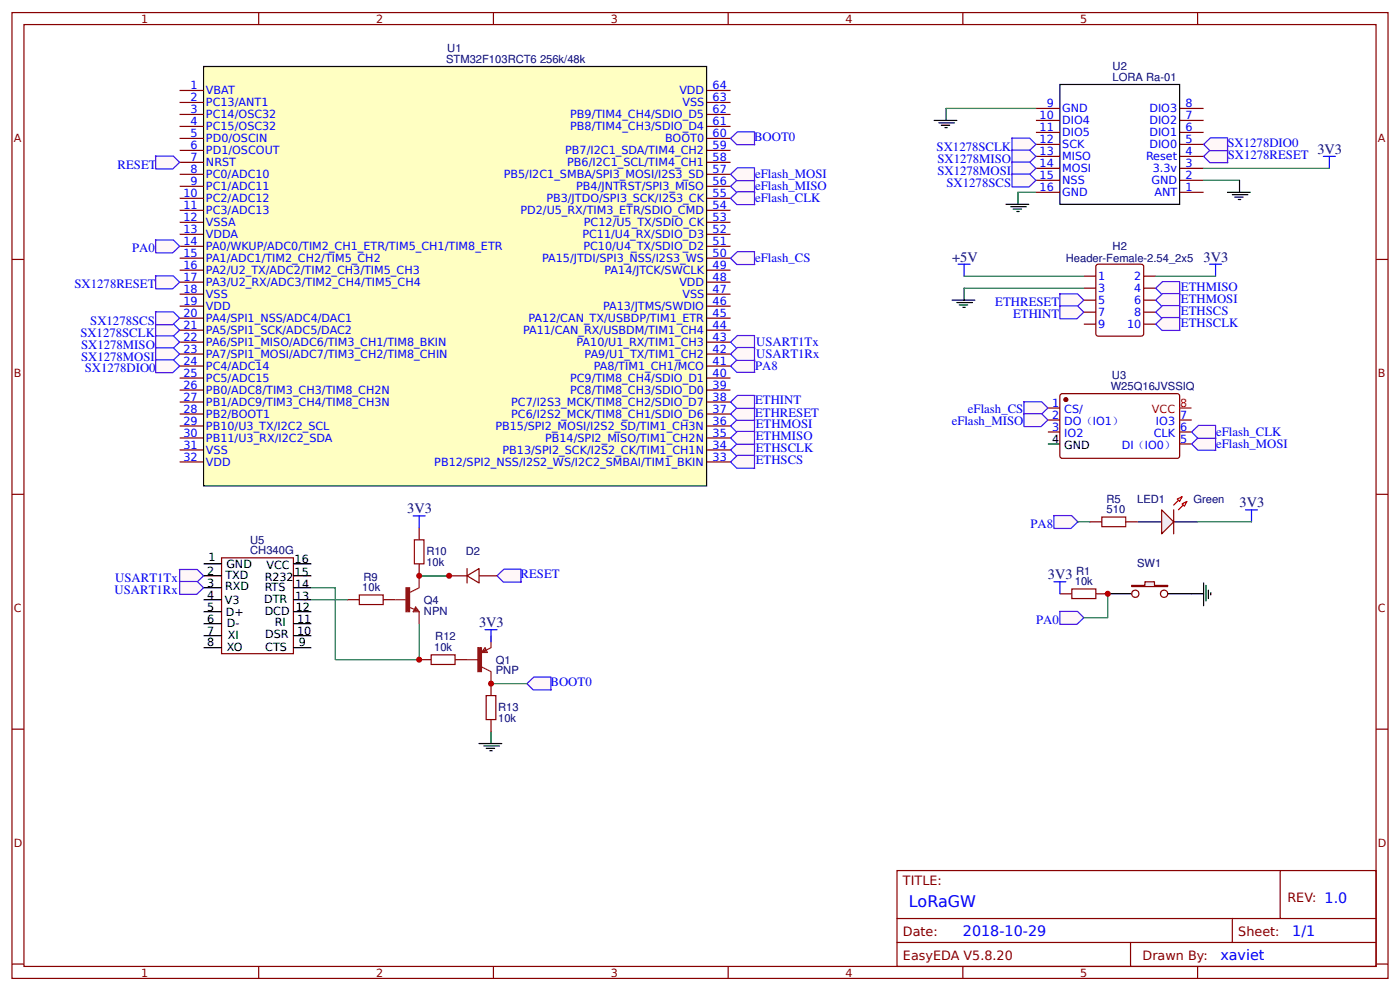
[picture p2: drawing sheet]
<svg xmlns="http://www.w3.org/2000/svg" width="309mm" height="219mm" viewBox="0 0 309 219" stroke-linecap="round" stroke-linejoin="round" font-family="sans-serif">
<g fill="none" stroke="#800" stroke-width=".26">
<path d="M2.6 2.8h304.1v213.2h-304.1zM5.3 5.4h298.7v208h-298.7zM57.1 2.8v2.6M109 2.8v2.6M160.9 2.8v2.6M212.7 2.8v2.6M264.6 2.8v2.6M2.6 57.3h2.7M304 57.3h2.7M2.6 109.1h2.7M304 109.1h2.7M2.6 161h2.7"/>
<path d="M304 161h2.7M198.2 192.2h105.8v21.2h-105.8zM282.8 192.2v10.6M2.6 212.9h2.7M57.1 213.4v2.6M109 213.4v2.6M160.9 213.4v2.6M198.2 202.8h105.8M198.2 208.1h105.8M212.7 213.4v2.6M249.8 208.1v5.3M264.6 213.4v2.6"/>
<path d="M272.3 202.8v5.3M304 212.9h2.7"/>
</g>
<path d="M45 14.7h111.1v92.6h-111.1z" fill="#ffffc2" stroke="#000" stroke-width=".26"/>
<g fill="none" stroke="#800" stroke-width=".26">
<path d="M39.7 20h5.3M156.1 20h5.3M39.7 22.6h5.3M39.7 25.3h5.3M39.7 27.9h5.3M39.7 30.6h5.3M39.7 33.2h5.3M39.7 35.9h5.3M39.7 38.5h5.3M156.1 22.6h5.3M156.1 25.3h5.3M156.1 27.9h5.3"/>
<path d="M156.1 30.6h5.3M156.1 33.2h5.3M156.1 35.9h5.3M156.1 38.5h5.3M228.9 39.8h5.3M228.9 37.2h5.3M228.9 34.5h5.3M228.9 31.9h5.3M228.9 29.2h5.3M228.9 26.6h5.3M228.9 23.9h5.3M260.6 39.8h5.3"/>
<path d="M260.6 37.2h5.3M260.6 34.5h5.3M260.6 31.9h5.3M260.6 29.2h5.3M260.6 26.6h5.3M260.6 23.9h5.3M39.7 41.1h5.3M39.7 43.8h5.3M39.7 46.4h5.3M39.7 49.1h5.3M39.7 51.7h5.3M39.7 54.4h5.3"/>
<path d="M39.7 57h5.3M39.7 59.7h5.3M156.1 41.1h5.3M156.1 43.8h5.3M156.1 46.4h5.3M156.1 49.1h5.3M156.1 51.7h5.3M156.1 54.4h5.3M156.1 57h5.3M156.1 59.7h5.3M228.9 42.5h5.3M260.6 42.5h5.3"/>
<path d="M39.7 62.3h5.3M39.7 65h5.3M39.7 67.6h5.3M39.7 70.2h5.3M39.7 72.9h5.3M39.7 75.5h5.3M39.7 78.2h5.3M156.1 62.3h5.3M156.1 65h5.3M156.1 67.6h5.3M156.1 70.2h5.3M156.1 72.9h5.3"/>
<path d="M156.1 75.5h5.3M156.1 78.2h5.3M39.7 80.8h5.3M39.7 83.5h5.3M39.7 86.1h5.3M39.7 88.8h5.3M39.7 91.4h5.3M39.7 94.1h5.3M39.7 96.7h5.3M39.7 99.4h5.3M156.1 80.8h5.3M156.1 83.5h5.3"/>
<path d="M156.1 86.1h5.3M156.1 88.8h5.3M156.1 91.4h5.3M156.1 94.1h5.3M156.1 96.7h5.3M156.1 99.4h5.3M39.7 102h5.3M156.1 102h5.3"/>
</g>
<path d="M234.2 18.7h26.4v26.4h-26.4z" fill="none" stroke="#000" stroke-width=".26"/>
<g fill="#fff7f8" stroke="#430aff" stroke-width=".26">
<path d="M265.9 34.5l1.5-1.4h3.8l.1 2.8h-4z"/>
<path d="M265.9 31.9l1.5-1.5h3.8l.1 2.9h-4z"/>
</g>
<g fill="none" stroke="#000" stroke-width=".26">
<path d="M206.4 26.6h5M207.4 27.1h3.5M208 27.6h1.8M208.8 28.2h.5M209 23.9v2.7M273.8 39.8v2.7M222.2 45.1h5.1M223.3 45.6h3.4M223.8 46.2h1.9M224.6 46.7h.6M224.9 42.5v2.6M271.2 42.5h5"/>
<path d="M272.3 43h3.4M272.8 43.5h1.8M273.6 44.1h.5"/>
</g>
<path d="M209 23.9h19.9M265.9 39.8h7.9M265.9 37.2h27.8M224.9 42.5h4" fill="none" stroke="#080" stroke-width=".26"/>
<path d="M292.4 34.5h2.6M293.7 34.5v2.7" fill="none" stroke="#00f" stroke-width=".26"/>
<g fill="#fff7f8" stroke="#430aff" stroke-width=".26">
<path d="M223.5 30.5h4l1.4 1.4-1.6 1.4h-3.7z"/>
<path d="M223.5 33.1h4l1.4 1.4-1.6 1.5h-3.7z"/>
<path d="M223.5 35.8h4l1.4 1.4-1.6 1.4h-3.7z"/>
<path d="M223.5 38.4h4l1.4 1.4-1.6 1.5h-3.7z"/>
</g>
<path d="M242.2 58.6l.4-.3h9.5l.5 .3 .1 15.1-.3 .4-9.8 .1-.4-.2zM239.4 61h2.7M239.4 63.6h2.7M239.4 66.3h2.7M239.4 68.9h2.7M239.4 71.6h2.7M252.7 61h2.6M252.7 63.6h2.6M252.7 66.3h2.6M252.7 68.9h2.6M252.7 71.6h2.6" fill="none" stroke="#800" stroke-width=".26"/>
<path d="M211.7 58.3h2.6M213 58.3v2.7" fill="none" stroke="#00f" stroke-width=".26"/>
<path d="M213 61h26.4M213 63.6h26.4" fill="none" stroke="#080" stroke-width=".26"/>
<path d="M210.3 66.3h5.1M211.4 66.8h3.4M211.9 67.3h1.9M212.7 67.9h.6M213 63.6v2.7" fill="none" stroke="#000" stroke-width=".26"/>
<g fill="#fff7f8" stroke="#430aff" stroke-width=".26">
<path d="M234.1 64.9h4l1.3 1.4-1.5 1.4h-3.7z"/>
<path d="M234.1 67.5h4l1.3 1.4-1.5 1.5h-3.7z"/>
</g>
<path d="M267.2 58.3h2.7M268.6 58.3v2.7" fill="none" stroke="#00f" stroke-width=".26"/>
<path d="M255.3 61h13.3" fill="none" stroke="#080" stroke-width=".26"/>
<g fill="#fff7f8" stroke="#430aff" stroke-width=".26">
<path d="M255.3 63.6l1.5-1.4h3.8l.1 2.8h-4z"/>
<path d="M255.3 66.3l1.5-1.5h3.8l.1 2.9h-4z"/>
<path d="M255.3 68.9l1.5-1.4h3.8l.1 2.8h-4z"/>
<path d="M255.3 71.6l1.5-1.5h3.8l.1 2.9h-4z"/>
</g>
<circle cx="235.5" cy="88.2" r=".4" fill="#800" stroke="#800" stroke-width=".26"/>
<path d="M231.5 90.1h2.7M231.5 92.7h2.7M231.5 95.4h2.7M234.2 87.2l.5-.3 25.7 .1 .2 .4-.1 13.5-.4 .3-25.7-.1-.2-.4zM260.6 92.7h2.7M260.6 95.4h2.7M260.6 98h2.7" fill="none" stroke="#800" stroke-width=".26"/>
<path d="M231.5 98h2.7M251.4 115.2h5.2M259.3 115.2h5.3" fill="none" stroke="#000" stroke-width=".26"/>
<path d="M260.6 90.1h2.7" fill="none" stroke="#f00" stroke-width=".26"/>
<path d="M256.6 112.6l2.7 2.6-2.7 2.7z" fill="#efefef" stroke="#800" stroke-width=".26"/>
<path d="M261.1 109.7l-1.8 1.8M262.2 110.7l-1.9 1.9" fill="none" stroke="#f00" stroke-width=".26"/>
<g fill="#efefef" stroke="#f00" stroke-width=".26">
<path d="M261.1 111.3l1.1-.6-.5 1.1z"/>
<path d="M260.1 110.2l1-.5-.5 1z"/>
</g>
<path d="M240.8 115.2h2.6M248.7 115.2h2.7M259.3 112.6v5.3" fill="none" stroke="#800" stroke-width=".26"/>
<path d="M243.4 114.2h5.3v2.1h-5.3z" fill="none" stroke="#a00000" stroke-width=".26"/>
<path d="M232.8 113.8h3.9l1.4 1.4-1.5 1.5h-3.8z" fill="#fff7f8" stroke="#430aff" stroke-width=".26"/>
<path d="M238.1 115.2h2.7" fill="none" stroke="#080" stroke-width=".26"/>
<g fill="#fff7f8" stroke="#430aff" stroke-width=".26">
<path d="M161.4 80.8l1.5-1.4h3.8l.1 2.8h-4z"/>
<path d="M234.1 135h4l1.3 1.4-1.5 1.4h-3.7z"/>
</g>
<path d="M236.8 130h5.3v2.2h-5.3z" fill="none" stroke="#a00000" stroke-width=".26"/>
<path d="M234.2 131.1h2.6M242.1 131.1h2.6" fill="none" stroke="#800" stroke-width=".26"/>
<path d="M244.7 131.1h5.3M263.3 131.1h2.6M265.9 128.7v5M266.4 129.2v3.5M267 130.3v1.9M267.5 130.8v.6" fill="none" stroke="#000" stroke-width=".26"/>
<path d="M232.8 128.5h2.7M234.2 128.5v2.6" fill="none" stroke="#00f" stroke-width=".26"/>
<path d="M250 129.2h2.9v-.7h2.2v.7h2.9v.3h-8z" fill="#efefef" stroke="#800" stroke-width=".26"/>
<g fill="none" stroke="#800" stroke-width=".26">
<circle cx="250.8" cy="131.1" r=".8"/>
<circle cx="257.2" cy="131.1" r=".8"/>
</g>
<path d="M258 131.1h5.3" fill="none" stroke="#000" stroke-width=".26"/>
<path d="M244.7 131.1v5.3h-5.3" fill="none" stroke="#080" stroke-width=".26"/>
<g fill="#fff7f8" stroke="#430aff" stroke-width=".26">
<path d="M34.3 53h4l1.4 1.4-1.5 1.4h-3.8z"/>
<path d="M226.2 88.7h3.9l1.4 1.4-1.5 1.4h-3.8z"/>
<path d="M226.2 91.3h3.9l1.4 1.4-1.5 1.5h-3.8z"/>
<path d="M263.3 98l1.5-1.4h3.8v2.8h-4z"/>
<path d="M263.3 95.4l1.5-1.5h3.8v2.9h-4z"/>
<path d="M161.4 57l1.5-1.4h3.8l.1 2.8h-4z"/>
<path d="M161.4 41.1l1.5-1.4h3.8l.1 2.8h-4z"/>
<path d="M161.4 43.8l1.5-1.5h3.8l.1 2.9h-4z"/>
<path d="M161.4 38.5l1.5-1.5h3.8l.1 2.9h-4z"/>
<path d="M161.4 99.4l1.5-1.5h3.8l.1 2.8h-4z"/>
<path d="M161.4 94.1l1.5-1.5h3.8l.1 2.8h-4z"/>
<path d="M161.4 96.7l1.5-1.5h3.8l.1 2.9h-4z"/>
<path d="M161.4 102l1.5-1.5h3.8l.1 2.9h-4z"/>
<path d="M34.3 71.5h4l1.4 1.4-1.5 1.4h-3.8z"/>
<path d="M34.3 74.1h4l1.4 1.4-1.5 1.5h-3.8z"/>
<path d="M34.3 76.8h4l1.4 1.4-1.5 1.4h-3.8z"/>
<path d="M34.3 68.9h4l1.4 1.3-1.5 1.5h-3.8z"/>
<path d="M34.3 60.9h4l1.4 1.4-1.5 1.5h-3.8z"/>
<path d="M161.4 91.4l1.5-1.4h3.8l.1 2.8h-4z"/>
<path d="M34.3 79.4h4l1.4 1.4-1.5 1.5h-3.8z"/>
<path d="M161.4 88.8l1.5-1.5h3.8l.1 2.9h-4z"/>
<path d="M39.6 125.7h4l1.4 1.4-1.5 1.5h-3.8z"/>
<path d="M39.6 128.4h4l1.4 1.4-1.5 1.4h-3.8z"/>
<path d="M161.4 75.5l1.5-1.4h3.8l.1 2.8h-4z"/>
<path d="M161.4 78.2l1.5-1.5h3.8l.1 2.9h-4z"/>
</g>
<path d="M275.2 112.6h2.6M276.5 112.6v2.6" fill="none" stroke="#00f" stroke-width=".26"/>
<path d="M264.6 115.2h11.9" fill="none" stroke="#080" stroke-width=".26"/>
<path d="M48.9 123.2h15.9v21.1h-15.9z" fill="#fff" stroke="#800000" stroke-width=".26"/>
<g fill="none" stroke="#000" stroke-width=".26">
<path d="M45 124.5h3.9M45 127.1h3.9M45 129.8h3.9M45 132.4h3.9M45 135.1h3.9M45 137.7h3.9M64.8 124.5h4M64.8 127.1h4M64.8 129.8h4M64.8 132.4h4M64.8 135.1h4M64.8 137.7h4"/>
<path d="M45 140.4h3.9M45 143h3.9M64.8 140.4h4M64.8 143h4"/>
</g>
<path d="M91.5 119.2h2.2v5.3h-2.2zM79.4 131.4h5.3v2.1h-5.3z" fill="none" stroke="#a00000" stroke-width=".26"/>
<path d="M92.6 116.5v2.7M76.7 132.4h2.7M84.7 132.4h2.6M92.6 124.5v2.6" fill="none" stroke="#800" stroke-width=".26"/>
<path d="M68.8 132.4h7.9" fill="none" stroke="#080" stroke-width=".26"/>
<path d="M91.3 113.9h2.6M92.6 113.9v2.6" fill="none" stroke="#00f" stroke-width=".26"/>
<g fill="#fff7f8" stroke="#430aff" stroke-width=".26">
<path d="M109.8 127.1l1.5-1.4h3.8l.1 2.8h-4z"/>
<path d="M34.3 34.5h4l1.4 1.4-1.5 1.4h-3.8z"/>
</g>
<path d="M99.2 127.1h4M103.2 127.1l2.6-1.6v3.2zM103.2 125.5v3.2M105.8 127.1h4M92.6 145.7h2.6M100.5 145.7h2.7" fill="none" stroke="#800" stroke-width=".26"/>
<path d="M68.8 129.8h5.3v15.9h18.5v-8M92.6 127.1h6.6" fill="none" stroke="#080" stroke-width=".26"/>
<path d="M95.2 144.6h5.3v2.1h-5.3z" fill="none" stroke="#a00000" stroke-width=".26"/>
<g fill="none" stroke="#8d2323" stroke-width=".26">
<path d="M87.3 132.4h2.7M90.2 134l1.3 .5M91.8 134l.8 1.1h-1.3zM91.8 134.3l.5 .5h-.8zM91.8 134.5v.3M92.6 127.1v2.7l-2.1 1M92.6 135.1v2.6M103.2 145.7h2.6M106.4 147.2l2.1 1.1v2.6M106.6 143.8v.3M106.9 143.5l.3 .6M106.9 143.8v.3"/>
<path d="M107.2 143l.5 1.1h-1.3zM107.2 143.3l.2 .8M108.5 140.4v2.6l-2.1 1.1"/>
</g>
<g fill="#8d2323" stroke="#8d2323" stroke-width=".26">
<path d="M105.6 143h.8v5.3h-.8z"/>
<path d="M89.7 129.8h.8v5.3h-.8z"/>
</g>
<path d="M107.2 139h2.6M108.5 139v2.7" fill="none" stroke="#00f" stroke-width=".26"/>
<path d="M116.4 150.9l1.5-1.4h3.8l.1 2.8h-4z" fill="#fff7f8" stroke="#430aff" stroke-width=".26"/>
<path d="M108.5 150.9h7.9" fill="none" stroke="#080" stroke-width=".26"/>
<path d="M161.4 30.6l1.5-1.5h3.8l.1 2.8h-4z" fill="#fff7f8" stroke="#430aff" stroke-width=".26"/>
<path d="M107.4 153.6h2.1v5.3h-2.1z" fill="none" stroke="#a00000" stroke-width=".26"/>
<path d="M108.5 150.9v2.7M108.5 158.9v2.6" fill="none" stroke="#800" stroke-width=".26"/>
<path d="M105.8 164.2h5.1M106.9 164.7h3.4M107.4 165.2h1.9M108.2 165.8h.5M108.5 161.5v2.7" fill="none" stroke="#000" stroke-width=".26"/>
<g fill="#c00">
<circle cx="99.2" cy="127.1" r=".66"/>
<circle cx="244.7" cy="131.1" r=".66"/>
<circle cx="92.6" cy="127.1" r=".66"/>
<circle cx="108.5" cy="150.9" r=".66"/>
<circle cx="92.6" cy="145.7" r=".66"/>
</g>
<text font-size="3.5" fill="#00f" x="200.8" y="200.2">LoRaGW</text>
<g font-size="3.2" fill="#000080">
<text x="291" y="34">3V3</text>
<text x="210.3" y="57.8">+5V</text>
<text x="265.9" y="57.8">3V3</text>
<text x="90" y="113.4">3V3</text>
<text x="273.8" y="112.1">3V3</text>
<text x="231.5" y="127.9">3V3</text>
<text x="105.8" y="138.5">3V3</text>
</g>
<g font-size="3.2" fill="#00f">
<text x="212.7" y="206.8">2018-10-29</text>
<text x="285.5" y="206.8">1/1</text>
<text x="269.6" y="212.1">xaviet</text>
</g>
<g font-size="2.8" fill="#00f">
<text x="166.6" y="31.1">BOOT0</text>
<text x="206.9" y="33.3">SX1278SCLK</text>
<text x="207.1" y="36">SX1278MISO</text>
<text x="271.2" y="32.4">SX1278DIO0</text>
<text x="271.2" y="35.1">SX1278RESET</text>
<text x="26" y="37.2">RESET</text>
<text x="166.8" y="41.9">eFlash_MISO</text>
<text x="166.8" y="39.3">eFlash_MOSI</text>
<text x="207.1" y="38.6">SX1278MOSI</text>
<text x="209.1" y="41.3">SX1278SCS</text>
<text x="166.8" y="44.6">eFlash_CLK</text>
<text x="29.2" y="55.7">PA0</text>
<text x="166.8" y="57.8">eFlash_CS</text>
<text x="16.5" y="63.7">SX1278RESET</text>
<text x="260.9" y="64.2">ETHMISO</text>
<text x="19.9" y="71.7">SX1278SCS</text>
<text x="219.9" y="67.6">ETHRESET</text>
<text x="223.8" y="70.3">ETHINT</text>
<text x="260.9" y="66.8">ETHMOSI</text>
<text x="260.9" y="69.5">ETHSCS</text>
<text x="17.7" y="74.3">SX1278SCLK</text>
<text x="17.9" y="77">SX1278MISO</text>
<text x="167.1" y="76.3">USART1Tx</text>
<text x="260.9" y="72.1">ETHSCLK</text>
<text x="17.9" y="79.6">SX1278MOSI</text>
<text x="18.7" y="82.2">SX1278DIO0</text>
<text x="166.8" y="81.6">PA8</text>
<text x="167.1" y="78.9">USART1Rx</text>
<text x="166.8" y="89.3">ETHINT</text>
<text x="166.8" y="92">ETHRESET</text>
<text x="167" y="94.6">ETHMOSI</text>
<text x="210.3" y="93.8">eFlash_MISO</text>
<text x="213.9" y="91.2">eFlash_CS</text>
<text x="167" y="99.9">ETHSCLK</text>
<text x="167" y="97.2">ETHMISO</text>
<text x="268.7" y="98.8">eFlash_MOSI</text>
<text x="268.7" y="96.2">eFlash_CLK</text>
<text x="167" y="102.5">ETHSCS</text>
<text x="227.7" y="116.5">PA8</text>
<text x="25.3" y="131.1">USART1Rx</text>
<text x="25.5" y="128.5">USART1Tx</text>
<text x="115" y="127.6">RESET</text>
<text x="228.9" y="137.8">PA0</text>
<text x="121.6" y="151.4">BOOT0</text>
</g>
<g font-size="2.8" fill="#800">
<text x="199.5" y="195.4">TITLE:</text>
<text x="284.4" y="199.1">REV: 1.0</text>
<text x="199.5" y="206.8">Date:</text>
<text x="273.6" y="206.8">Sheet:</text>
<text x="199.5" y="212.1">EasyEDA V5.8.20</text>
<text x="252.4" y="212.1">Drawn By:</text>
</g>
<g font-size="2.5" fill="#800">
<text x="31.2" y="5">1</text>
<text x="83.1" y="5">2</text>
<text x="134.9" y="5">3</text>
<text x="186.8" y="5">4</text>
<text x="238.7" y="5">5</text>
<text x="3" y="31.4">A</text>
<text x="304.4" y="31.4">A</text>
<text x="3" y="83.2">B</text>
<text x="304.4" y="83.2">B</text>
<text x="3" y="135.1">C</text>
<text x="304.4" y="135.1">C</text>
<text x="3" y="186.9">D</text>
<text x="304.4" y="186.9">D</text>
<text x="31.2" y="215.6">1</text>
<text x="83.1" y="215.6">2</text>
<text x="134.9" y="215.6">3</text>
<text x="186.8" y="215.6">4</text>
<text x="238.7" y="215.6">5</text>
</g>
<g font-size="2.5" fill="#000080">
<text x="98.8" y="11.5">U1</text>
<text x="98.6" y="13.9">STM32F103RCT6 256k/48k</text>
<text x="245.8" y="17.9">LORA Ra-01</text>
<text x="245.8" y="15.5">U2</text>
<text x="235.5" y="57.8">Header-Female-2.54_2x5</text>
<text x="245.8" y="55.2">H2</text>
<text x="245.7" y="83.7">U3</text>
<text x="245.4" y="86.1">W25Q16JVSSIQ</text>
<text x="244.5" y="113.4">510</text>
<text x="244.5" y="111">R5</text>
<text x="251.2" y="111">LED1</text>
<text x="263.7" y="111">Green</text>
<text x="55.3" y="122.4">CH340G</text>
<text x="55.3" y="120.2">U5</text>
<text x="94.2" y="125">10k</text>
<text x="94.2" y="122.6">R10</text>
<text x="102.9" y="122.6">D2</text>
<text x="251.2" y="125.3">SW1</text>
<text x="80" y="130.6">10k</text>
<text x="80.3" y="128.2">R9</text>
<text x="237.5" y="129.2">10k</text>
<text x="237.7" y="126.9">R1</text>
<text x="93.7" y="135.7">NPN</text>
<text x="93.7" y="133.3">Q4</text>
<text x="95.9" y="143.8">10k</text>
<text x="96.2" y="141.4">R12</text>
<text x="109.5" y="148.9">PNP</text>
<text x="109.5" y="146.5">Q1</text>
<text x="110.1" y="159.4">10k</text>
<text x="110.1" y="157">R13</text>
</g>
<g font-size="2.5" fill="#00f">
<text x="42.1" y="19.7">1</text>
<text x="42.1" y="22.4">2</text>
<text x="45.5" y="20.8">VBAT</text>
<text x="45.5" y="23.4">PC13/ANT1</text>
<text x="150.1" y="20.8">VDD</text>
<text x="150.8" y="23.4">VSS</text>
<text x="157.4" y="22.4">63</text>
<text x="157.4" y="19.7">64</text>
<text x="231.3" y="23.7">9</text>
<text x="261.9" y="23.7">8</text>
<text x="42.1" y="25">3</text>
<text x="42.1" y="27.6">4</text>
<text x="45.5" y="26.1">PC14/OSC32</text>
<text x="45.5" y="28.7">PC15/OSC32</text>
<text x="126" y="28.7">PB8/TIM4_CH3/SDIO_D4</text>
<text x="126" y="26.1">PB9/TIM4_CH4/SDIO_D5</text>
<text x="157.4" y="27.6">61</text>
<text x="157.4" y="25">62</text>
<text x="229.7" y="26.3">10</text>
<text x="229.7" y="29">11</text>
<text x="234.7" y="24.7">GND</text>
<text x="234.7" y="27.4">DIO4</text>
<text x="253.9" y="27.4">DIO2</text>
<text x="253.9" y="24.7">DIO3</text>
<text x="261.9" y="29">6</text>
<text x="261.9" y="26.3">7</text>
<text x="42.1" y="30.3">5</text>
<text x="42.1" y="32.9">6</text>
<text x="42.1" y="35.6">7</text>
<text x="45.5" y="31.4">PD0/OSCIN</text>
<text x="45.5" y="34">PD1/OSCOUT</text>
<text x="124.9" y="34">PB7/I2C1_SDA/TIM4_CH2</text>
<text x="147" y="31.4">BOOT0</text>
<text x="157.4" y="35.6">58</text>
<text x="157.4" y="32.9">59</text>
<text x="157.4" y="30.3">60</text>
<text x="229.7" y="31.6">12</text>
<text x="229.7" y="34.3">13</text>
<text x="234.7" y="30">DIO5</text>
<text x="234.7" y="32.7">SCK</text>
<text x="234.7" y="35.3">MISO</text>
<text x="253.2" y="35.3">Reset</text>
<text x="253.9" y="32.7">DIO0</text>
<text x="253.9" y="30">DIO1</text>
<text x="261.9" y="34.3">4</text>
<text x="261.9" y="31.6">5</text>
<text x="42.1" y="38.2">8</text>
<text x="42.1" y="40.9">9</text>
<text x="45.5" y="36.6">NRST</text>
<text x="45.5" y="39.3">PC0/ADC10</text>
<text x="45.5" y="41.9">PC1/ADC11</text>
<text x="111.3" y="39.3">PB5/I2C1_SMBA/SPI3_MOSI/I2S3_SD</text>
<text x="125.3" y="36.6">PB6/I2C1_SCL/TIM4_CH1</text>
<text x="127.3" y="41.9">PB4/JNTRST/SPI3_MISO</text>
<text x="157.4" y="40.9">56</text>
<text x="157.4" y="38.2">57</text>
<text x="229.7" y="36.9">14</text>
<text x="229.7" y="39.6">15</text>
<text x="234.7" y="38">MOSI</text>
<text x="234.7" y="40.6">NSS</text>
<text x="254.4" y="40.6">GND</text>
<text x="254.7" y="38">3.3v</text>
<text x="261.9" y="39.6">2</text>
<text x="261.9" y="36.9">3</text>
<text x="40.5" y="43.5">10</text>
<text x="40.5" y="46.2">11</text>
<text x="45.5" y="44.6">PC2/ADC12</text>
<text x="45.5" y="47.2">PC3/ADC13</text>
<text x="115" y="47.2">PD2/U5_RX/TIM3_ETR/SDIO_CMD</text>
<text x="120.7" y="44.6">PB3/JTDO/SPI3_SCK/I2S3_CK</text>
<text x="157.4" y="46.2">54</text>
<text x="157.4" y="43.5">55</text>
<text x="229.7" y="42.2">16</text>
<text x="234.7" y="43.3">GND</text>
<text x="255" y="43.3">ANT</text>
<text x="261.9" y="42.2">1</text>
<text x="40.5" y="48.8">12</text>
<text x="40.5" y="51.5">13</text>
<text x="45.5" y="49.9">VSSA</text>
<text x="45.5" y="52.5">VDDA</text>
<text x="128.7" y="52.5">PC11/U4_RX/SDIO_D3</text>
<text x="129" y="49.9">PC12/U5_TX/SDIO_CK</text>
<text x="157.4" y="51.5">52</text>
<text x="157.4" y="48.8">53</text>
<text x="40.5" y="54.1">14</text>
<text x="40.5" y="56.8">15</text>
<text x="40.5" y="59.4">16</text>
<text x="45.5" y="55.2">PA0/WKUP/ADC0/TIM2_CH1_ETR/TIM5_CH1/TIM8_ETR</text>
<text x="45.5" y="57.8">PA1/ADC1/TIM2_CH2/TIM5_CH2</text>
<text x="119.8" y="57.8">PA15/JTDI/SPI3_NSS/I2S3_WS</text>
<text x="128.9" y="55.2">PC10/U4_TX/SDIO_D2</text>
<text x="157.4" y="59.4">49</text>
<text x="157.4" y="56.8">50</text>
<text x="157.4" y="54.1">51</text>
<text x="40.5" y="62">17</text>
<text x="40.5" y="64.7">18</text>
<text x="45.5" y="60.5">PA2/U2_TX/ADC2/TIM2_CH3/TIM5_CH3</text>
<text x="45.5" y="63.1">PA3/U2_RX/ADC3/TIM2_CH4/TIM5_CH4</text>
<text x="45.5" y="65.7">VSS</text>
<text x="133.6" y="60.5">PA14/JTCK/SWCLK</text>
<text x="150.1" y="63.1">VDD</text>
<text x="150.8" y="65.7">VSS</text>
<text x="157.4" y="64.7">47</text>
<text x="157.4" y="62">48</text>
<text x="242.6" y="61.8">1</text>
<text x="242.6" y="64.4">3</text>
<text x="250.6" y="61.8">2</text>
<text x="250.6" y="64.4">4</text>
<text x="40.5" y="67.3">19</text>
<text x="40.5" y="70">20</text>
<text x="45.5" y="68.4">VDD</text>
<text x="45.5" y="71">PA4/SPI1_NSS/ADC4/DAC1</text>
<text x="116.8" y="71">PA12/CAN_TX/USBDP/TIM1_ETR</text>
<text x="133.2" y="68.4">PA13/JTMS/SWDIO</text>
<text x="157.4" y="70">45</text>
<text x="157.4" y="67.3">46</text>
<text x="242.6" y="67.1">5</text>
<text x="242.6" y="69.7">7</text>
<text x="250.6" y="67.1">6</text>
<text x="250.6" y="69.7">8</text>
<text x="40.5" y="72.6">21</text>
<text x="40.5" y="75.3">22</text>
<text x="40.5" y="77.9">23</text>
<text x="45.5" y="73.7">PA5/SPI1_SCK/ADC5/DAC2</text>
<text x="45.5" y="76.3">PA6/SPI1_MISO/ADC6/TIM3_CH1/TIM8_BKIN</text>
<text x="115.6" y="73.7">PA11/CAN_RX/USBDM/TIM1_CH4</text>
<text x="127.4" y="76.3">PA10/U1_RX/TIM1_CH3</text>
<text x="157.4" y="77.9">42</text>
<text x="157.4" y="75.3">43</text>
<text x="157.4" y="72.6">44</text>
<text x="242.6" y="72.4">9</text>
<text x="249" y="72.4">10</text>
<text x="40.5" y="80.6">24</text>
<text x="40.5" y="83.2">25</text>
<text x="45.5" y="79">PA7/SPI1_MOSI/ADC7/TIM3_CH2/TIM8_CHIN</text>
<text x="45.5" y="81.6">PC4/ADC14</text>
<text x="129.2" y="79">PA9/U1_TX/TIM1_CH2</text>
<text x="131.2" y="81.6">PA8/TIM1_CH1/MCO</text>
<text x="157.4" y="83.2">40</text>
<text x="157.4" y="80.6">41</text>
<text x="40.5" y="85.9">26</text>
<text x="40.5" y="88.5">27</text>
<text x="45.5" y="84.3">PC5/ADC15</text>
<text x="45.5" y="86.9">PB0/ADC8/TIM3_CH3/TIM8_CH2N</text>
<text x="45.5" y="89.6">PB1/ADC9/TIM3_CH4/TIM8_CH3N</text>
<text x="112.9" y="89.6">PC7/I2S3_MCK/TIM8_CH2/SDIO_D7</text>
<text x="125.9" y="86.9">PC8/TIM8_CH3/SDIO_D0</text>
<text x="125.9" y="84.3">PC9/TIM8_CH4/SDIO_D1</text>
<text x="157.4" y="88.5">38</text>
<text x="157.4" y="85.9">39</text>
<text x="232.5" y="89.8">1</text>
<text x="40.5" y="91.1">28</text>
<text x="40.5" y="93.8">29</text>
<text x="45.5" y="92.2">PB2/BOOT1</text>
<text x="45.5" y="94.9">PB10/U3_TX/I2C2_SCL</text>
<text x="109.5" y="94.9">PB15/SPI2_MOSI/I2S2_SD/TIM1_CH3N</text>
<text x="112.9" y="92.2">PC6/I2S2_MCK/TIM8_CH1/SDIO_D6</text>
<text x="157.4" y="93.8">36</text>
<text x="157.4" y="91.1">37</text>
<text x="232.5" y="92.5">2</text>
<text x="232.5" y="95.1">3</text>
<text x="235.1" y="91.1">CS/</text>
<text x="235.1" y="93.8">DO（IO1）</text>
<text x="255.4" y="93.8">IO3</text>
<text x="260.7" y="95.1">6</text>
<text x="260.7" y="92.5">7</text>
<text x="40.5" y="96.4">30</text>
<text x="40.5" y="99.1">31</text>
<text x="40.5" y="101.7">32</text>
<text x="45.5" y="97.5">PB11/U3_RX/I2C2_SDA</text>
<text x="45.5" y="100.1">VSS</text>
<text x="111" y="100.1">PB13/SPI2_SCK/I2S2_CK/TIM1_CH1N</text>
<text x="120.4" y="97.5">PB14/SPI2_MISO/TIM1_CH2N</text>
<text x="157.4" y="101.7">33</text>
<text x="157.4" y="99.1">34</text>
<text x="157.4" y="96.4">35</text>
<text x="235.1" y="96.4">IO2</text>
<text x="247.8" y="99.1">DI（IO0）</text>
<text x="254.9" y="96.4">CLK</text>
<text x="260.7" y="97.8">5</text>
<text x="45.5" y="102.8">VDD</text>
<text x="95.9" y="102.8">PB12/SPI2_NSS/I2S2_WS/I2C2_SMBAI/TIM1_BKIN</text>
</g>
<g font-size="2.5" fill="#f00">
<text x="260.7" y="89.8">8</text>
<text x="254.5" y="91.1">VCC</text>
</g>
<g font-size="2.5">
<text x="232.5" y="97.8">4</text>
<text x="235.1" y="99.1">GND</text>
<text x="46.1" y="124">1</text>
<text x="50" y="125.4">GND</text>
<text x="58.9" y="125.7">VCC</text>
<text x="65.1" y="124.2">16</text>
<text x="45.8" y="129.5">3</text>
<text x="45.8" y="126.9">2</text>
<text x="49.7" y="130.3">RXD</text>
<text x="49.8" y="127.8">TXD</text>
<text x="58.5" y="130.4">RTS</text>
<text x="58.5" y="128.3">R232</text>
<text x="65.1" y="127.1">15</text>
<text x="65.2" y="129.8">14</text>
<text x="45.8" y="137.5">6</text>
<text x="45.8" y="134.8">5</text>
<text x="45.8" y="132.2">4</text>
<text x="49.7" y="133.3">V3</text>
<text x="49.9" y="136">D+</text>
<text x="58.3" y="133.1">DTR</text>
<text x="58.5" y="135.7">DCD</text>
<text x="65.2" y="132.4">13</text>
<text x="65.4" y="134.8">12</text>
<text x="65.6" y="137.5">11</text>
<text x="45.8" y="142.7">8</text>
<text x="45.8" y="140.1">7</text>
<text x="50.1" y="143.8">XO</text>
<text x="50.1" y="138.4">D-</text>
<text x="50.4" y="141">XI</text>
<text x="58.6" y="143.8">CTS</text>
<text x="58.6" y="140.9">DSR</text>
<text x="60.7" y="138.1">RI</text>
<text x="65.6" y="140.1">10</text>
<text x="66" y="142.7">9</text>
</g>
</svg>
